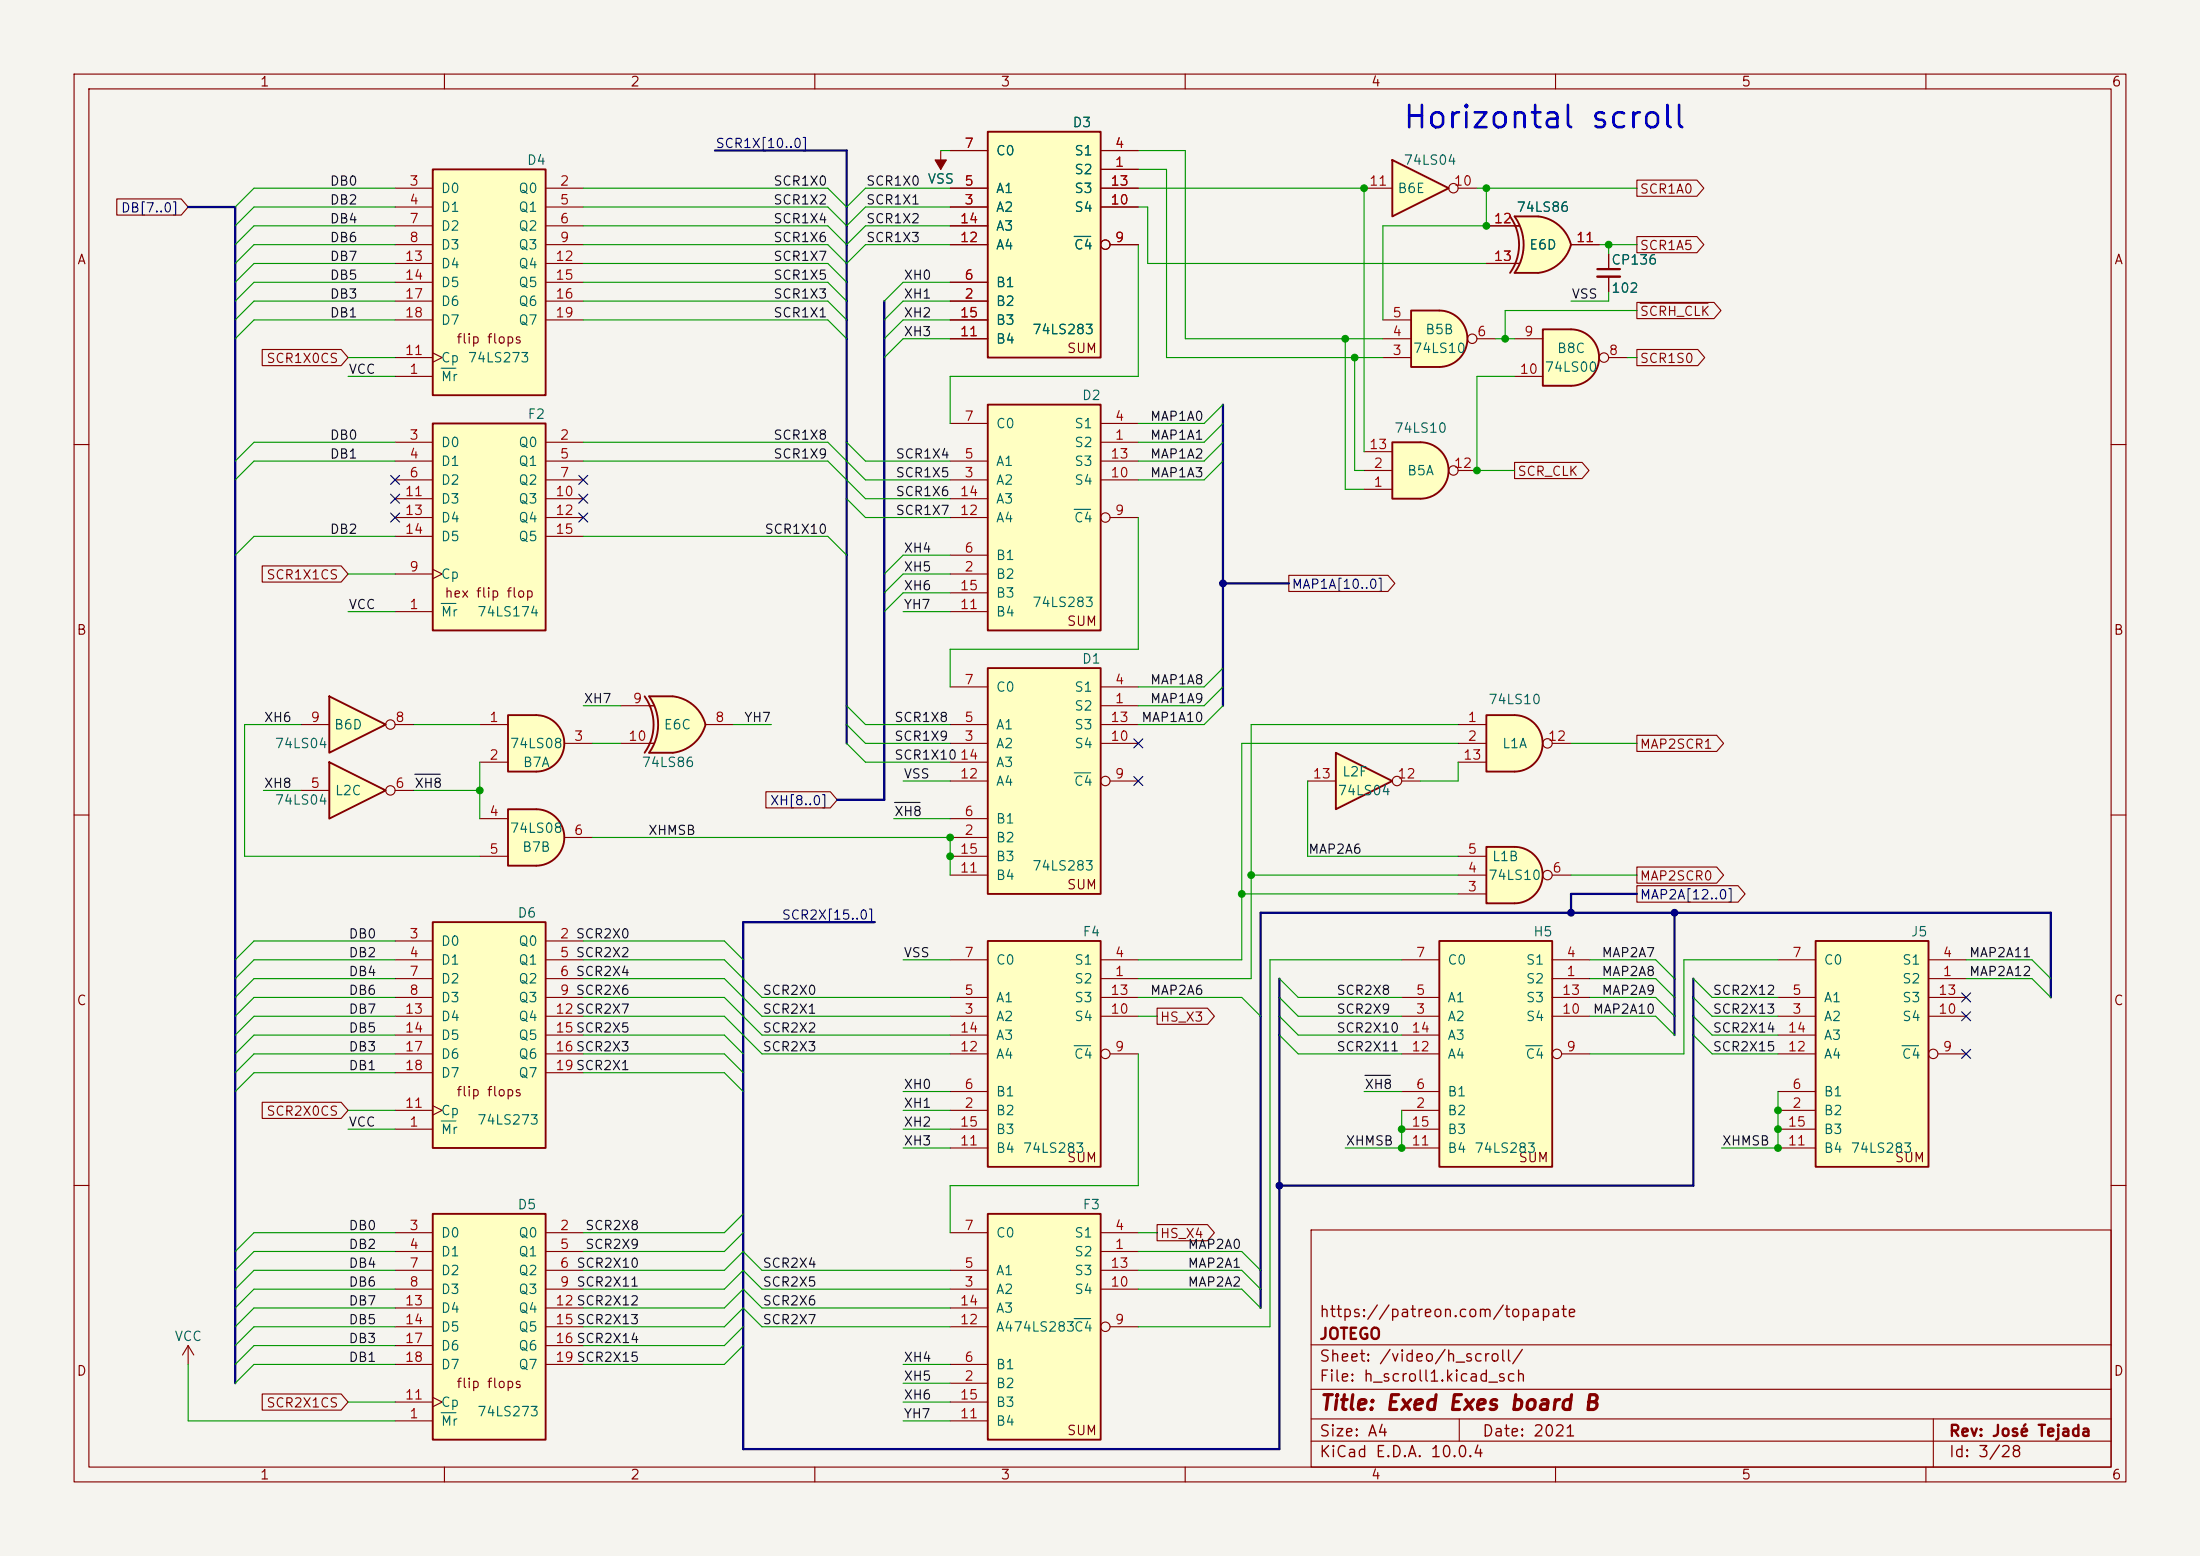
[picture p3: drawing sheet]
<svg xmlns="http://www.w3.org/2000/svg" width="297mm" height="210mm" viewBox="0 0 297 210" stroke-linecap="round" stroke-linejoin="round" font-family="sans-serif">
<path d="M0 0h297v210h-297z" fill="#f5f4ef" stroke="#f5f4ef" stroke-width=".14"/>
<g fill="none" stroke="#840000" stroke-width=".15">
<path d="M10 10h277v190h-277zM12 12h273v186h-273zM60 10v2M110 10v2M160 10v2M210 10v2M260 10v2M10 60h2M285 60h2M10 110h2M285 110h2M10 160h2"/>
<path d="M177 166h108v32h-108zM285 160h2M60 198v2M110 198v2M160 198v2M177 194.5h108M177 191.5h108M177 187.5h108M177 181.5h108M197 191.5v3M210 198v2M260 198v2"/>
<path d="M261 191.5v6.5"/>
</g>
<path d="M180.3 101.6l7.7 3.8-7.7 3.8z" fill="#ffffc2"/>
<path d="M180.3 101.6l7.7 3.8-7.7 3.8z" fill="none" stroke="#840000" stroke-width=".25"/>
<g fill="none" stroke="#840000" stroke-width=".15">
<path d="M176.5 105.4h3.8M189.2 105.4h2.6"/>
<circle cx="188.6" cy="105.4" r=".63"/>
</g>
<path d="M87.6 94h3.2M87.6 101.6h3.2" fill="none" stroke="#ffffc2" stroke-width=".14"/>
<g fill="#ffffc2" stroke="#ffffc2" stroke-width=".14">
<path d="M90.2 96.4l5 1.4a5.2 5.2 0 0 1-4.4 3.8z"/>
<path d="M90.8 94a5.1 5.1 0 0 1 4.4 3.8l-4.9 1.3z"/>
</g>
<path d="M87.6 94h3.2v7.6h-3.2a6.7 6.7 0 0 0 0-7.6z" fill="#ffffc2"/>
<path d="M87 94a6.6 6.6 0 0 1 0 7.6M90.8 94h-3.2a6.6 6.6 0 0 1 0 7.6h3.2M90.8 94a5.1 5.1 0 0 1 4.4 3.8M95.2 97.8a5.2 5.2 0 0 1-4.4 3.8" fill="none" stroke="#840000" stroke-width=".25"/>
<path d="M83.8 95.3h4.5M95.2 97.8h3.9M83.8 100.3h4.5" fill="none" stroke="#840000" stroke-width=".15"/>
<path d="M72.4 96.5a3.8 3.8 0 0 1 3.8 3.8 3.8 3.8 0 0 1-3.8 3.8z" fill="#ffffc2" stroke="#ffffc2" stroke-width=".14"/>
<path d="M68.6 96.5h3.8v7.6h-3.8z" fill="#ffffc2"/>
<path d="M68.6 96.5h3.8a3.8 3.8 0 0 1 3.8 3.8 3.8 3.8 0 0 1-3.8 3.8h-3.8z" fill="none" stroke="#840000" stroke-width=".25"/>
<path d="M64.8 97.8h3.8M64.8 102.9h3.8M76.2 100.3h3.8" fill="none" stroke="#840000" stroke-width=".15"/>
<path d="M133.3 17.8h15.3v30.5h-15.3z" fill="#ffffc2"/>
<path d="M133.3 17.8h15.3v30.5h-15.3z" fill="none" stroke="#840000" stroke-width=".25"/>
<g fill="none" stroke="#840000" stroke-width=".15">
<path d="M128.3 27.9h5M128.3 20.3h5M128.3 25.4h5M128.3 38.1h5M128.3 33h5M128.3 30.5h5M148.6 22.9h5.1M148.6 27.9h5.1M148.6 20.3h5.1M148.6 25.4h5.1M149.9 33h3.8M128.3 40.6h5"/>
<path d="M128.3 45.7h5M128.3 43.2h5"/>
<circle cx="149.2" cy="33" r=".63"/>
</g>
<path d="M145 31.9h2.2" fill="none" stroke="#006464" stroke-width=".15"/>
<path d="M133.3 163.8h15.3v30.5h-15.3z" fill="#ffffc2"/>
<path d="M133.3 163.8h15.3v30.5h-15.3z" fill="none" stroke="#840000" stroke-width=".25"/>
<g fill="none" stroke="#840000" stroke-width=".15">
<path d="M128.3 174h5M128.3 166.4h5M128.3 171.5h5M128.3 179.1h5M128.3 176.5h5M148.6 168.9h5.1M148.6 174h5.1M148.6 166.4h5.1M148.6 171.5h5.1M149.9 179.1h3.8M128.3 186.7h5M128.3 184.2h5"/>
<path d="M128.3 191.8h5M128.3 189.2h5"/>
<circle cx="149.2" cy="179.1" r=".63"/>
</g>
<path d="M145 178h2.2" fill="none" stroke="#006464" stroke-width=".15"/>
<path d="M58.4 124.5h15.3v30.4h-15.3z" fill="#ffffc2"/>
<path d="M58.4 124.5h15.3v30.4h-15.3z" fill="none" stroke="#840000" stroke-width=".25"/>
<g fill="none" stroke="#840000" stroke-width=".15">
<path d="M53.3 127h5.1M53.3 129.5h5.1M53.3 132.1h5.1M53.3 134.6h5.1M53.3 137.2h5.1M53.3 139.7h5.1M73.7 127h5M73.7 129.5h5M73.7 132.1h5M73.7 134.6h5M73.7 137.2h5M73.7 139.7h5"/>
<path d="M53.3 152.4h5.1M53.3 149.9h5.1M53.3 142.2h5.1M53.3 144.8h5.1M58.4 149.2l1.3 .7-1.3 .6M73.7 142.2h5M73.7 144.8h5M25.4 181.6l-.8 1.3M25.4 181.6l.8 1.3M25.4 181.6v2.6"/>
</g>
<path d="M59.6 151.3h1.9" fill="none" stroke="#006464" stroke-width=".15"/>
<path d="M194.3 127h15.2v30.5h-15.2z" fill="#ffffc2"/>
<path d="M194.3 127h15.2v30.5h-15.2z" fill="none" stroke="#840000" stroke-width=".25"/>
<g fill="none" stroke="#840000" stroke-width=".15">
<path d="M189.2 137.2h5.1M189.2 129.5h5.1M189.2 134.6h5.1M189.2 139.7h5.1M209.5 132.1h5.1M209.5 137.2h5.1M209.5 129.5h5.1M209.5 134.6h5.1M189.2 149.9h5.1M189.2 147.3h5.1M189.2 142.2h5.1M189.2 154.9h5.1"/>
<path d="M189.2 152.4h5.1M210.8 142.2h3.8"/>
<circle cx="210.2" cy="142.2" r=".63"/>
</g>
<path d="M206 141.1h2.2" fill="none" stroke="#006464" stroke-width=".15"/>
<path d="M133.3 54.6h15.3v30.5h-15.3z" fill="#ffffc2"/>
<path d="M133.3 54.6h15.3v30.5h-15.3z" fill="none" stroke="#840000" stroke-width=".25"/>
<g fill="none" stroke="#840000" stroke-width=".15">
<path d="M128.3 57.2h5M148.6 59.7h5.1M148.6 57.2h5.1M128.3 77.5h5M128.3 64.8h5M128.3 62.2h5M128.3 74.9h5M128.3 69.9h5M128.3 67.3h5M148.6 64.8h5.1M148.6 62.2h5.1M149.9 69.9h3.8"/>
<path d="M128.3 82.6h5M128.3 80h5"/>
<circle cx="149.2" cy="69.8" r=".63"/>
</g>
<path d="M145 68.7h2.2" fill="none" stroke="#006464" stroke-width=".15"/>
<path d="M58.4 163.8h15.3v30.5h-15.3z" fill="#ffffc2"/>
<path d="M58.4 163.8h15.3v30.5h-15.3z" fill="none" stroke="#840000" stroke-width=".25"/>
<g fill="none" stroke="#840000" stroke-width=".15">
<path d="M53.3 166.4h5.1M53.3 168.9h5.1M53.3 171.5h5.1M53.3 174h5.1M53.3 176.5h5.1M53.3 179.1h5.1M73.7 166.4h5M73.7 168.9h5M73.7 171.5h5M73.7 174h5M73.7 176.5h5M73.7 179.1h5"/>
<path d="M53.3 191.8h5.1M53.3 189.2h5.1M53.3 181.6h5.1M53.3 184.2h5.1M58.4 188.6l1.3 .6-1.3 .7M73.7 181.6h5M73.7 184.2h5"/>
</g>
<path d="M59.6 190.7h1.9" fill="none" stroke="#006464" stroke-width=".15"/>
<path d="M58.4 57.2h15.3v27.9h-15.3z" fill="#ffffc2"/>
<path d="M58.4 57.2h15.3v27.9h-15.3z" fill="none" stroke="#840000" stroke-width=".25"/>
<g fill="none" stroke="#840000" stroke-width=".15">
<path d="M53.3 59.7h5.1M73.7 59.7h5M53.3 62.2h5.1M53.3 64.8h5.1M53.3 77.5h5.1M53.3 67.3h5.1M53.3 69.9h5.1M53.3 72.4h5.1M58.4 76.8l1.3 .7-1.3 .6M73.7 62.2h5M73.7 64.8h5M73.7 67.3h5"/>
<path d="M73.7 69.9h5M73.7 72.4h5M53.3 82.6h5.1"/>
</g>
<path d="M59.6 81.4h1.9" fill="none" stroke="#006464" stroke-width=".15"/>
<path d="M58.4 22.9h15.3v30.4h-15.3z" fill="#ffffc2"/>
<path d="M58.4 22.9h15.3v30.4h-15.3z" fill="none" stroke="#840000" stroke-width=".25"/>
<g fill="none" stroke="#840000" stroke-width=".15">
<path d="M53.3 25.4h5.1M53.3 27.9h5.1M53.3 30.5h5.1M53.3 33h5.1M53.3 35.6h5.1M53.3 38.1h5.1M73.7 25.4h5M73.7 27.9h5M73.7 30.5h5M73.7 33h5M73.7 35.6h5M73.7 38.1h5"/>
<path d="M53.3 50.8h5.1M53.3 48.3h5.1M53.3 40.6h5.1M53.3 43.2h5.1M58.4 47.6l1.3 .7-1.3 .6M73.7 40.6h5M73.7 43.2h5"/>
</g>
<path d="M59.6 49.7h1.9" fill="none" stroke="#006464" stroke-width=".15"/>
<path d="M133.3 90.2h15.3v30.5h-15.3z" fill="#ffffc2"/>
<path d="M133.3 90.2h15.3v30.5h-15.3z" fill="none" stroke="#840000" stroke-width=".25"/>
<g fill="none" stroke="#840000" stroke-width=".15">
<path d="M128.3 92.7h5M128.3 97.8h5M148.6 95.3h5.1M148.6 92.7h5.1M148.6 97.8h5.1M128.3 113h5M128.3 100.3h5M128.3 110.5h5M128.3 105.4h5M128.3 118.1h5M128.3 102.9h5M128.3 115.6h5"/>
<path d="M148.6 100.3h5.1M149.9 105.4h3.8"/>
<circle cx="149.2" cy="105.4" r=".63"/>
</g>
<path d="M145 104.3h2.2" fill="none" stroke="#006464" stroke-width=".15"/>
<path d="M188 21.6l7.6 3.8-7.6 3.8z" fill="#ffffc2"/>
<path d="M188 21.6l7.6 3.8-7.6 3.8z" fill="none" stroke="#840000" stroke-width=".25"/>
<g fill="none" stroke="#840000" stroke-width=".15">
<path d="M184.1 25.4h3.9M196.8 25.4h2.6"/>
<circle cx="196.2" cy="25.4" r=".63"/>
</g>
<path d="M194.3 41.9a3.8 3.8 0 0 1 3.8 3.8 3.8 3.8 0 0 1-3.8 3.8z" fill="#ffffc2" stroke="#ffffc2" stroke-width=".14"/>
<path d="M190.5 41.9h3.8v7.6h-3.8z" fill="#ffffc2"/>
<path d="M190.5 41.9h3.8a3.8 3.8 0 0 1 3.8 3.8 3.8 3.8 0 0 1-3.8 3.8h-3.8z" fill="none" stroke="#840000" stroke-width=".25"/>
<g fill="none" stroke="#840000" stroke-width=".15">
<path d="M186.7 48.3h3.8M186.7 45.7h3.8M186.7 43.2h3.8M199.4 45.7h2.5"/>
<circle cx="198.8" cy="45.7" r=".63"/>
</g>
<path d="M133.3 127h15.3v30.5h-15.3z" fill="#ffffc2"/>
<path d="M133.3 127h15.3v30.5h-15.3z" fill="none" stroke="#840000" stroke-width=".25"/>
<g fill="none" stroke="#840000" stroke-width=".15">
<path d="M128.3 137.2h5M128.3 129.5h5M128.3 134.6h5M128.3 139.7h5M148.6 132.1h5.1M148.6 137.2h5.1M148.6 129.5h5.1M148.6 134.6h5.1M128.3 149.9h5M128.3 147.3h5M128.3 142.2h5M128.3 154.9h5"/>
<path d="M128.3 152.4h5M149.9 142.2h3.8"/>
<circle cx="149.2" cy="142.2" r=".63"/>
</g>
<path d="M145 141.1h2.2" fill="none" stroke="#006464" stroke-width=".15"/>
<path d="M204.5 29.2h3.1M204.5 36.8h3.1" fill="none" stroke="#ffffc2" stroke-width=".14"/>
<g fill="#ffffc2" stroke="#ffffc2" stroke-width=".14">
<path d="M207.1 31.7l5 1.3a5.2 5.2 0 0 1-4.4 3.8z"/>
<path d="M207.7 29.2a5.1 5.1 0 0 1 4.4 3.8l-5 1.3z"/>
</g>
<path d="M204.5 29.2h3.1v7.6h-3.1a6.7 6.7 0 0 0 0-7.6z" fill="#ffffc2"/>
<path d="M203.9 29.2a6.6 6.6 0 0 1 0 7.6M207.6 29.2h-3.1a6.6 6.6 0 0 1 0 7.6h3.1M207.7 29.2a5.2 5.2 0 0 1 4.4 3.8 5.2 5.2 0 0 1-4.4 3.8" fill="none" stroke="#840000" stroke-width=".25"/>
<path d="M200.7 30.5h4.4M200.7 35.6h4.4M212.1 33h3.8" fill="none" stroke="#840000" stroke-width=".15"/>
<path d="M191.8 59.7a3.8 3.8 0 0 1 3.8 3.8 3.8 3.8 0 0 1-3.8 3.8z" fill="#ffffc2" stroke="#ffffc2" stroke-width=".14"/>
<path d="M188 59.7h3.8v7.6h-3.8z" fill="#ffffc2"/>
<path d="M188 59.7h3.8a3.8 3.8 0 0 1 3.8 3.8 3.8 3.8 0 0 1-3.8 3.8h-3.8z" fill="none" stroke="#840000" stroke-width=".25"/>
<g fill="none" stroke="#840000" stroke-width=".15">
<path d="M184.1 66h3.9M184.1 63.5h3.9M184.1 61h3.9M196.8 63.5h2.6"/>
<circle cx="196.2" cy="63.5" r=".63"/>
</g>
<path d="M245.1 127h15.2v30.5h-15.2z" fill="#ffffc2"/>
<path d="M245.1 127h15.2v30.5h-15.2z" fill="none" stroke="#840000" stroke-width=".25"/>
<g fill="none" stroke="#840000" stroke-width=".15">
<path d="M240 137.2h5.1M240 129.5h5.1M240 134.6h5.1M240 139.7h5.1M260.3 132.1h5.1M260.3 137.2h5.1M260.3 129.5h5.1M260.3 134.6h5.1M240 149.9h5.1M240 147.3h5.1M240 142.2h5.1M240 154.9h5.1"/>
<path d="M240 152.4h5.1M261.6 142.2h3.8"/>
<circle cx="261" cy="142.2" r=".63"/>
</g>
<path d="M256.8 141.1h2.2" fill="none" stroke="#006464" stroke-width=".15"/>
<path d="M212.1 44.5a3.8 3.8 0 0 1 3.8 3.8 3.8 3.8 0 0 1-3.8 3.8z" fill="#ffffc2" stroke="#ffffc2" stroke-width=".14"/>
<path d="M208.3 44.5h3.8v7.6h-3.8z" fill="#ffffc2"/>
<path d="M208.3 44.5h3.8a3.8 3.8 0 0 1 3.8 3.8 3.8 3.8 0 0 1-3.8 3.8h-3.8z" fill="none" stroke="#840000" stroke-width=".25"/>
<g fill="none" stroke="#840000" stroke-width=".15">
<path d="M127 20.3v2.6M217.2 34.3v2M217.2 37.3v2.1M204.5 45.7h3.8M204.5 50.8h3.8M217.2 48.3h2.5"/>
<circle cx="216.5" cy="48.3" r=".63"/>
</g>
<path d="M126.2 21.6h1.6l-.8 1.3z" fill="#840000" stroke="#840000" stroke-width=".15"/>
<path d="M215.6 36.3h3.1" fill="none" stroke="#840000" stroke-width=".3"/>
<path d="M215.6 37.3h3.1" fill="none" stroke="#840000" stroke-width=".33"/>
<path d="M72.4 109.2a3.8 3.8 0 0 1 3.8 3.8 3.8 3.8 0 0 1-3.8 3.8z" fill="#ffffc2" stroke="#ffffc2" stroke-width=".14"/>
<path d="M68.6 109.2h3.8v7.6h-3.8z" fill="#ffffc2"/>
<path d="M68.6 109.2h3.8a3.8 3.8 0 0 1 3.8 3.8 3.8 3.8 0 0 1-3.8 3.8h-3.8z" fill="none" stroke="#840000" stroke-width=".25"/>
<path d="M64.8 110.5h3.8M64.8 115.6h3.8M76.2 113h3.8" fill="none" stroke="#840000" stroke-width=".15"/>
<path d="M44.4 102.9l7.7 3.8-7.7 3.8z" fill="#ffffc2"/>
<path d="M44.4 102.9l7.7 3.8-7.7 3.8z" fill="none" stroke="#840000" stroke-width=".25"/>
<g fill="none" stroke="#840000" stroke-width=".15">
<path d="M40.6 106.7h3.8M53.3 106.7h2.6"/>
<circle cx="52.7" cy="106.7" r=".63"/>
</g>
<path d="M44.4 94l7.7 3.8-7.7 3.8z" fill="#ffffc2"/>
<path d="M44.4 94l7.7 3.8-7.7 3.8z" fill="none" stroke="#840000" stroke-width=".25"/>
<g fill="none" stroke="#840000" stroke-width=".15">
<path d="M40.6 97.8h3.8M53.3 97.8h2.6"/>
<circle cx="52.7" cy="97.8" r=".63"/>
</g>
<path d="M204.5 96.5a3.8 3.8 0 0 1 3.8 3.8 3.8 3.8 0 0 1-3.8 3.8z" fill="#ffffc2" stroke="#ffffc2" stroke-width=".14"/>
<path d="M200.7 96.5h3.8v7.6h-3.8z" fill="#ffffc2"/>
<path d="M200.7 96.5h3.8a3.8 3.8 0 0 1 3.8 3.8 3.8 3.8 0 0 1-3.8 3.8h-3.8z" fill="none" stroke="#840000" stroke-width=".25"/>
<g fill="none" stroke="#840000" stroke-width=".15">
<path d="M196.8 97.8h3.9M196.8 100.3h3.9M196.8 102.9h3.9M209.5 100.3h2.6"/>
<circle cx="208.9" cy="100.3" r=".63"/>
</g>
<path d="M204.5 114.3a3.8 3.8 0 0 1 3.8 3.8 3.8 3.8 0 0 1-3.8 3.8z" fill="#ffffc2" stroke="#ffffc2" stroke-width=".14"/>
<path d="M200.7 114.3h3.8v7.6h-3.8z" fill="#ffffc2"/>
<path d="M200.7 114.3h3.8a3.8 3.8 0 0 1 3.8 3.8 3.8 3.8 0 0 1-3.8 3.8h-3.8z" fill="none" stroke="#840000" stroke-width=".25"/>
<g fill="none" stroke="#840000" stroke-width=".15">
<path d="M15.8 26.9h8.7l.9 1-.9 1.1h-8.7zM128.3 27.9h5M128.3 20.3h5M128.3 25.4h5M128.3 38.1h5M128.3 33h5M128.3 30.5h5M148.6 22.9h5.1M148.6 27.9h5.1M148.6 20.3h5.1M148.6 25.4h5.1M149.9 33h3.8"/>
<path d="M200.7 30.5h4.4M200.7 35.6h4.4M212.1 33h3.8M217.2 34.3v2M217.2 37.3v2.1M221 24.3h8.1l.9 1.1-.9 1.1h-8.1zM221 31.9h8.1l.9 1.1-.9 1.1h-8.1zM35.4 47.2h10.7l.9 1.1-.9 1h-10.7zM128.3 40.6h5M128.3 45.7h5M128.3 43.2h5M221 40.8h10.4l.9 1.1-.9 1.1h-10.4z"/>
<path d="M221 47.2h8.2l.9 1.1-.9 1h-8.2zM221.4 40.9h9.2M35.4 76.4h10.7l.9 1.1-.9 1.1h-10.7zM174 77.7h13.4l.9 1-.9 1.1h-13.4zM204.5 62.4h9.1l.9 1.1-.9 1.1h-9.1zM221 99.2h10.8l.9 1.1-.9 1.1h-10.8zM103.4 106.9h8.7l.9 1.1-.9 1h-8.7zM196.8 118.1h3.9M196.8 115.6h3.9M209.5 118.1h2.6M221 117h10.8l.9 1.1-.9 1.1h-10.8zM221 119.5h13.6l1 1.2-1 1.1h-13.6z"/>
<path d="M156.2 136.1h6.8l.9 1.1-.9 1h-6.8zM196.8 120.7h3.9M35.4 148.8h10.7l.9 1.1-.9 1h-10.7zM156.2 165.3h6.8l.9 1.1-.9 1.1h-6.8zM35.4 188.1h10.7l.9 1.1-.9 1.1h-10.7z"/>
<circle cx="149.2" cy="33" r=".63"/>
<circle cx="208.9" cy="118.1" r=".63"/>
</g>
<path d="M56 104.5h3.4M120.8 108.3h3.4M184.3 145.1h3.4" fill="none" stroke="#0f0f0f" stroke-width=".15"/>
<path d="M25.4 27.9h6.3v158.8M96.5 20.3h17.8v80M119.4 40.6v67.4h-6.4M165.1 54.6v40.7M165.1 78.7h8.9M118.1 124.5h-17.8v71.1h72.4v-63.5M221 120.7h-8.9v2.5M226.1 123.2v16.5M228.6 132.1v27.9h-55.9M276.9 134.6v-11.4h-106.7v53.3" fill="none" stroke="#000084" stroke-width=".3"/>
<g fill="none" stroke="#009600" stroke-width=".15">
<path d="M53.3 33h-19l-2.6 2.6M53.3 25.4h-19l-2.6 2.5M53.3 30.5h-19l-2.6 2.5M53.3 35.6h-19l-2.6 2.5M53.3 38.1h-19l-2.6 2.5M53.3 27.9h-19l-2.6 2.6M78.7 33h33.1l2.5 2.6 2.5-2.6h11.5M78.7 25.4h33.1l2.5 2.5 2.5-2.5h11.5M78.7 30.5h33.1l2.5 2.5 2.5-2.5h11.5M78.7 35.6h33.1l2.5 2.5M78.7 38.1h33.1l2.5 2.5M78.7 27.9h33.1l2.5 2.6 2.5-2.6h11.5"/>
<path d="M127 20.3h1.3M128.3 38.1h-6.4l-2.5 2.5M153.7 33v17.8h-25.4v6.4M153.7 22.9h3.8v25.4h29.2M153.7 25.4h30.4v35.6M153.7 20.3h6.3v25.4h26.7M153.7 27.9h1.2v7.7h45.8M199.4 25.4h21.6M200.7 25.4v5.1h-14v12.7M215.9 33h5.1M217.2 33v1.3M217.2 39.4v1.2h-5.1"/>
<path d="M47 48.3h6.3M47 50.8h6.3M53.3 40.6h-19l-2.6 2.6M53.3 59.7h-19l-2.6 2.5M53.3 43.2h-19l-2.6 2.5M78.7 40.6h33.1l2.5 2.6M78.7 59.7h33.1l5 5.1h11.5M78.7 43.2h33.1l2.5 2.5M114.3 59.7l2.5 2.5h11.5M128.3 40.6h-6.4l-2.5 2.6M128.3 45.7h-6.4l-2.5 2.6M128.3 43.2h-6.4l-2.5 2.5"/>
<path d="M165.1 54.6l-2.5 2.6h-8.9M165.1 57.2l-2.5 2.5h-8.9M165.1 59.7l-2.5 2.5h-8.9M181.6 45.7v20.3h2.5M182.9 48.3v15.2h1.2M201.9 45.7h2.6M204.5 50.8h-5.1v12.7h5.1M219.7 48.3h1.3M221 41.9h-17.8v3.8M47 77.5h6.3M53.3 62.2h-19l-2.6 2.6M53.3 72.4h-19l-2.6 2.5"/>
<path d="M78.7 62.2h33.1l5 5.1h11.5M78.7 72.4h33.1l2.5 2.5M114.3 67.3l2.5 2.6h11.5M128.3 77.5h-6.4l-2.5 2.5M128.3 74.9h-6.4l-2.5 2.6M153.7 69.9v17.7h-25.4v5.1M165.1 62.2l-2.5 2.6h-8.9M40.6 97.8h-7.6v17.8h31.8M47 82.6h6.3M55.9 97.8h8.9M78.7 95.3h5.1M99.1 97.8h5"/>
<path d="M114.3 95.3l2.5 2.5h11.5M114.3 97.8l2.5 2.5h11.5M121.9 82.6h6.4M128.3 80h-6.4l-2.5 2.6M165.1 95.3l-2.5 2.5h-8.9M165.1 90.2l-2.5 2.5h-8.9M165.1 92.7l-2.5 2.6h-8.9M196.8 97.8h-27.9v34.3h-15.2M35.6 106.7h5M55.9 106.7h8.9M64.8 102.9v7.6M80 113h48.3v5.1"/>
<path d="M80 100.3h3.8M114.3 100.3l2.5 2.6h11.5M120.6 110.5h7.7M121.9 105.4h6.4M168.9 118.1h27.9M176.5 105.4v10.2h20.3M196.8 100.3h-29.2v29.2h-13.9M196.8 102.9v2.5h-5M212.1 118.1h8.9M212.1 100.3h8.9M53.3 137.2h-19l-2.6 2.5M53.3 129.5h-19l-2.6 2.6"/>
<path d="M53.3 132.1h-19l-2.6 2.5M53.3 127h-19l-2.6 2.5M53.3 134.6h-19l-2.6 2.6M53.3 139.7h-19l-2.6 2.5M78.7 137.2h19.1l5.1 5h25.4M78.7 132.1h19.1l5.1 5.1h25.4M78.7 129.5h19.1l5.1 5.1h25.4M78.7 127h19.1l2.5 2.5M78.7 134.6h19.1l5.1 5.1h25.4M78.7 139.7h19.1l2.5 2.5M121.9 129.5h6.4M153.7 137.2h2.5"/>
<path d="M153.7 134.6h13.9l2.6 2.6M167.6 120.7h29.2M172.7 134.6l2.6 2.6h13.9M172.7 139.7l2.6 2.5h13.9M172.7 132.1l2.6 2.5h13.9M172.7 137.2l2.6 2.5h13.9M189.2 129.5h-17.8v49.6h-17.7M214.6 137.2h8.9l2.6 2.5M214.6 129.5h8.9l2.6 2.6M214.6 132.1h8.9l2.6 2.5M214.6 134.6h8.9l2.6 2.6M228.6 134.6l2.5 2.6h8.9"/>
<path d="M228.6 139.7l2.5 2.5h8.9M228.6 132.1l2.5 2.5h8.9M228.6 137.2l2.5 2.5h8.9M240 129.5h-12.7v12.7h-12.7M265.4 129.5h8.9l2.6 2.6M265.4 132.1h8.9l2.6 2.5M47 149.9h6.3M47 152.4h6.3M53.3 144.8h-19l-2.6 2.5M53.3 142.2h-19l-2.6 2.6M78.7 144.8h19.1l2.5 2.5M78.7 142.2h19.1l2.5 2.6"/>
<path d="M121.9 149.9h6.4M121.9 147.3h6.4M121.9 154.9h6.4M121.9 152.4h6.4M153.7 142.2v17.8h-25.4v6.4M184.1 147.3h5.1M189.2 149.9v5h-7.6M240 147.3v7.6h-7.6M53.3 179.1h-19l-2.6 2.5M53.3 176.5h-19l-2.6 2.6M53.3 168.9h-19l-2.6 2.6M53.3 166.4h-19l-2.6 2.5"/>
<path d="M53.3 174h-19l-2.6 2.5M53.3 171.5h-19l-2.6 2.5M78.7 179.1h19.1l2.5-2.6 2.6 2.6h25.4M78.7 176.5h19.1l2.5-2.5 2.6 2.5h25.4M78.7 174h19.1l2.5-2.5 2.6 2.5h25.4M78.7 171.5h19.1l2.5-2.6 2.6 2.6h25.4M100.3 179.1l-2.5 2.5h-19.1M100.3 166.4l-2.5 2.5h-19.1M100.3 163.8l-2.5 2.6h-19.1M153.7 168.9h13.9l2.6 2.6M153.7 166.4h2.5M153.7 174h13.9l2.6 2.5"/>
<path d="M153.7 171.5h13.9l2.6 2.5M25.4 184.2v7.6h27.9M47 189.2h6.3M53.3 181.6h-19l-2.6 2.6M53.3 184.2h-19l-2.6 2.5M100.3 181.6l-2.5 2.6h-19.1M121.9 184.2h6.4M121.9 189.2h6.4M121.9 191.8h6.4M121.9 186.7h6.4"/>
</g>
<g fill="none" stroke="#000084" stroke-width=".15">
<path d="M52.7 64.2l1.2 1.2M52.7 66.7l1.2 1.2M52.7 69.2l1.2 1.3M53.9 64.2l-1.2 1.2M53.9 66.7l-1.2 1.2M53.9 69.2l-1.2 1.3M78.1 64.2l1.2 1.2M78.1 66.7l1.2 1.2M78.1 69.2l1.2 1.3M79.3 64.2l-1.2 1.2M79.3 66.7l-1.2 1.2M79.3 69.2l-1.2 1.3"/>
<path d="M153.1 99.7l1.2 1.2M154.3 99.7l-1.2 1.2M153.1 104.8l1.2 1.2M154.3 104.8l-1.2 1.2M264.8 136.6l1.2 1.2M264.8 134l1.2 1.2M266 136.6l-1.2 1.2M266 134l-1.2 1.2M264.8 141.6l1.2 1.2M266 141.6l-1.2 1.2"/>
</g>
<path d="M145 31.9h2.2" fill="none" stroke="#006464" stroke-width=".15"/>
<g fill="#000084" stroke="#000084" stroke-width=".14">
<circle cx="226.1" cy="123.2" r=".46"/>
<circle cx="165.1" cy="78.7" r=".46"/>
<circle cx="172.7" cy="160" r=".46"/>
<circle cx="212.1" cy="123.2" r=".46"/>
</g>
<g fill="#009600" stroke="#009600" stroke-width=".14">
<circle cx="199.4" cy="63.5" r=".46"/>
<circle cx="128.3" cy="115.6" r=".46"/>
<circle cx="128.3" cy="113" r=".46"/>
<circle cx="168.9" cy="118.1" r=".46"/>
<circle cx="240" cy="154.9" r=".46"/>
<circle cx="240" cy="149.9" r=".46"/>
<circle cx="240" cy="152.4" r=".46"/>
<circle cx="181.6" cy="45.7" r=".46"/>
<circle cx="182.9" cy="48.3" r=".46"/>
<circle cx="167.6" cy="120.7" r=".46"/>
<circle cx="189.2" cy="152.4" r=".46"/>
<circle cx="189.2" cy="154.9" r=".46"/>
<circle cx="184.1" cy="25.4" r=".46"/>
<circle cx="200.7" cy="30.5" r=".46"/>
<circle cx="200.7" cy="25.4" r=".46"/>
<circle cx="203.2" cy="45.7" r=".46"/>
<circle cx="217.2" cy="33" r=".46"/>
<circle cx="64.8" cy="106.7" r=".46"/>
</g>
<text font-size="3" fill="#0000c2" x="189.2" y="18.1">Horizontal scroll</text>
<text font-size="2" fill="#840000" x="178" y="190.8">Title: Exed Exes board B</text>
<g font-size="1.5" fill="#840000">
<text x="178" y="178.2">https://patreon.com/topapate</text>
<text x="178" y="184.2">Sheet: /video/h_scroll/</text>
<text x="178" y="181.2">JOTEGO</text>
<text x="178" y="186.9">File: h_scroll1.kicad_sch</text>
<text x="178" y="197.1">KiCad E.D.A. 10.0.4</text>
<text x="178" y="194.3">Size: A4</text>
<text x="200" y="194.3">Date: 2021</text>
<text x="263" y="194.3">Rev: José Tejada</text>
<text x="263" y="197.1">Id: 3/28</text>
</g>
<g font-size="1.3" fill="#840000">
<text x="35" y="12">1</text>
<text x="85" y="12">2</text>
<text x="135" y="12">3</text>
<text x="185" y="12">4</text>
<text x="235" y="12">5</text>
<text x="285" y="12">6</text>
<text x="10.3" y="36">A</text>
<text x="285.3" y="36">A</text>
<text x="61.5" y="46.7">flip flops</text>
<text x="144" y="48">SUM</text>
<text x="59.9" y="81">hex flip flop</text>
<text x="10.3" y="86">B</text>
<text x="144" y="84.8">SUM</text>
<text x="285.3" y="86">B</text>
<text x="144" y="120.4">SUM</text>
<text x="10.3" y="136">C</text>
<text x="285.3" y="136">C</text>
<text x="61.5" y="148.3">flip flops</text>
<text x="144" y="157.2">SUM</text>
<text x="204.9" y="157.2">SUM</text>
<text x="255.7" y="157.2">SUM</text>
<text x="10.3" y="186">D</text>
<text x="285.3" y="186">D</text>
<text x="61.5" y="187.7">flip flops</text>
<text x="144" y="194">SUM</text>
<text x="35" y="200">1</text>
<text x="85" y="200">2</text>
<text x="135" y="200">3</text>
<text x="185" y="200">4</text>
<text x="235" y="200">5</text>
<text x="285" y="200">6</text>
</g>
<g font-size="1.3" fill="#006464">
<text x="144.7" y="17.5">D3</text>
<text x="71" y="22.6">D4</text>
<text x="134.4" y="21.3">C0</text>
<text x="145" y="23.8">S2</text>
<text x="145" y="21.3">S1</text>
<text x="189.4" y="22.6">74LS04</text>
<text x="59.4" y="26.4">D0</text>
<text x="59.4" y="28.9">D1</text>
<text x="69.9" y="26.4">Q0</text>
<text x="69.9" y="28.9">Q1</text>
<text x="125.1" y="25.1">VSS</text>
<text x="134.4" y="28.9">A2</text>
<text x="134.4" y="26.4">A1</text>
<text x="145" y="28.9">S4</text>
<text x="145" y="26.4">S3</text>
<text x="188.6" y="26.4">B6E</text>
<text x="204.6" y="28.9">74LS86</text>
<text x="59.4" y="31.5">D2</text>
<text x="59.4" y="34">D3</text>
<text x="69.9" y="31.5">Q2</text>
<text x="69.9" y="34">Q3</text>
<text x="134.4" y="34">A4</text>
<text x="134.4" y="31.5">A3</text>
<text x="144.9" y="34">C4</text>
<text x="206.4" y="34">E6D</text>
<text x="59.4" y="36.5">D4</text>
<text x="59.4" y="39.1">D5</text>
<text x="59.4" y="41.6">D6</text>
<text x="69.9" y="36.5">Q4</text>
<text x="69.9" y="39.1">Q5</text>
<text x="69.9" y="41.6">Q6</text>
<text x="134.4" y="41.6">B2</text>
<text x="134.4" y="39.1">B1</text>
<text x="217.4" y="36">CP136</text>
<text x="217.4" y="39.8">102</text>
<text x="59.4" y="44.2">D7</text>
<text x="69.9" y="44.2">Q7</text>
<text x="134.4" y="46.7">B4</text>
<text x="134.4" y="44.2">B3</text>
<text x="139.3" y="45.4">74LS283</text>
<text x="190.7" y="48">74LS10</text>
<text x="192.3" y="45.4">B5B</text>
<text x="210.1" y="48">B8C</text>
<text x="59.4" y="51.8">Mr</text>
<text x="59.4" y="49.2">Cp</text>
<text x="63.1" y="49.2">74LS273</text>
<text x="208.5" y="50.5">74LS00</text>
<text x="71.1" y="56.9">F2</text>
<text x="134.4" y="58.1">C0</text>
<text x="145" y="58.1">S1</text>
<text x="146" y="54.3">D2</text>
<text x="188.1" y="58.7">74LS10</text>
<text x="59.4" y="60.7">D0</text>
<text x="59.4" y="63.2">D1</text>
<text x="59.4" y="65.7">D2</text>
<text x="69.9" y="60.7">Q0</text>
<text x="69.9" y="63.2">Q1</text>
<text x="69.9" y="65.7">Q2</text>
<text x="134.4" y="65.7">A2</text>
<text x="134.4" y="63.2">A1</text>
<text x="145" y="60.7">S2</text>
<text x="145" y="65.7">S4</text>
<text x="145" y="63.2">S3</text>
<text x="189.9" y="64.5">B5A</text>
<text x="59.4" y="68.3">D3</text>
<text x="59.4" y="70.8">D4</text>
<text x="69.9" y="68.3">Q3</text>
<text x="69.9" y="70.8">Q4</text>
<text x="134.4" y="70.8">A4</text>
<text x="134.4" y="68.3">A3</text>
<text x="144.9" y="70.8">C4</text>
<text x="59.4" y="73.4">D5</text>
<text x="69.9" y="73.4">Q5</text>
<text x="134.4" y="75.9">B1</text>
<text x="59.4" y="83.5">Mr</text>
<text x="59.4" y="78.4">Cp</text>
<text x="64.3" y="83.5">74LS174</text>
<text x="134.4" y="78.4">B2</text>
<text x="134.4" y="83.5">B4</text>
<text x="134.4" y="81">B3</text>
<text x="139.3" y="82.3">74LS283</text>
<text x="146" y="89.9">D1</text>
<text x="134.4" y="93.7">C0</text>
<text x="145" y="93.7">S1</text>
<text x="200.8" y="95.4">74LS10</text>
<text x="37" y="101.3">74LS04</text>
<text x="45" y="98.8">B6D</text>
<text x="68.8" y="101.3">74LS08</text>
<text x="89.5" y="98.8">E6C</text>
<text x="134.4" y="101.3">A2</text>
<text x="134.4" y="98.8">A1</text>
<text x="145" y="96.2">S2</text>
<text x="145" y="101.3">S4</text>
<text x="145" y="98.8">S3</text>
<text x="202.7" y="101.3">L1A</text>
<text x="45.1" y="107.7">L2C</text>
<text x="70.5" y="103.8">B7A</text>
<text x="86.5" y="103.8">74LS86</text>
<text x="134.4" y="106.4">A4</text>
<text x="134.4" y="103.8">A3</text>
<text x="144.9" y="106.4">C4</text>
<text x="180.5" y="107.7">74LS04</text>
<text x="181.1" y="105.1">L2F</text>
<text x="37" y="108.9">74LS04</text>
<text x="68.8" y="112.7">74LS08</text>
<text x="134.4" y="111.5">B1</text>
<text x="70.4" y="115.3">B7B</text>
<text x="134.4" y="114">B2</text>
<text x="134.4" y="119.1">B4</text>
<text x="134.4" y="116.5">B3</text>
<text x="139.3" y="117.8">74LS283</text>
<text x="200.8" y="119.1">74LS10</text>
<text x="201.3" y="116.5">L1B</text>
<text x="69.8" y="124.2">D6</text>
<text x="59.4" y="128">D0</text>
<text x="59.4" y="130.5">D1</text>
<text x="69.9" y="128">Q0</text>
<text x="69.9" y="130.5">Q1</text>
<text x="134.4" y="130.5">C0</text>
<text x="145" y="130.5">S1</text>
<text x="146.1" y="126.7">F4</text>
<text x="195.3" y="130.5">C0</text>
<text x="205.9" y="130.5">S1</text>
<text x="206.9" y="126.7">H5</text>
<text x="246.1" y="130.5">C0</text>
<text x="256.7" y="130.5">S1</text>
<text x="257.9" y="126.7">J5</text>
<text x="59.4" y="133.1">D2</text>
<text x="59.4" y="135.6">D3</text>
<text x="69.9" y="133.1">Q2</text>
<text x="69.9" y="135.6">Q3</text>
<text x="134.4" y="135.6">A1</text>
<text x="145" y="133.1">S2</text>
<text x="145" y="135.6">S3</text>
<text x="195.3" y="135.6">A1</text>
<text x="205.9" y="133.1">S2</text>
<text x="205.9" y="135.6">S3</text>
<text x="246.1" y="135.6">A1</text>
<text x="256.7" y="133.1">S2</text>
<text x="256.7" y="135.6">S3</text>
<text x="59.4" y="138.1">D4</text>
<text x="59.4" y="140.7">D5</text>
<text x="59.4" y="143.2">D6</text>
<text x="69.9" y="138.1">Q4</text>
<text x="69.9" y="140.7">Q5</text>
<text x="69.9" y="143.2">Q6</text>
<text x="134.4" y="138.1">A2</text>
<text x="134.4" y="143.2">A4</text>
<text x="134.4" y="140.7">A3</text>
<text x="144.9" y="143.2">C4</text>
<text x="145" y="138.1">S4</text>
<text x="195.3" y="138.1">A2</text>
<text x="195.3" y="143.2">A4</text>
<text x="195.3" y="140.7">A3</text>
<text x="205.9" y="143.2">C4</text>
<text x="205.9" y="138.1">S4</text>
<text x="246.1" y="138.1">A2</text>
<text x="246.1" y="143.2">A4</text>
<text x="246.1" y="140.7">A3</text>
<text x="256.7" y="143.2">C4</text>
<text x="256.7" y="138.1">S4</text>
<text x="59.4" y="145.8">D7</text>
<text x="69.9" y="145.8">Q7</text>
<text x="134.4" y="148.3">B1</text>
<text x="195.3" y="148.3">B1</text>
<text x="246.1" y="148.3">B1</text>
<text x="59.4" y="153.4">Mr</text>
<text x="59.4" y="150.8">Cp</text>
<text x="64.3" y="152.1">74LS273</text>
<text x="134.4" y="150.8">B2</text>
<text x="134.4" y="155.9">B4</text>
<text x="134.4" y="153.4">B3</text>
<text x="138" y="155.9">74LS283</text>
<text x="195.3" y="150.8">B2</text>
<text x="195.3" y="155.9">B4</text>
<text x="195.3" y="153.4">B3</text>
<text x="199" y="155.9">74LS283</text>
<text x="246.1" y="150.8">B2</text>
<text x="246.1" y="155.9">B4</text>
<text x="246.1" y="153.4">B3</text>
<text x="249.8" y="155.9">74LS283</text>
<text x="59.4" y="167.3">D0</text>
<text x="69.8" y="163.5">D5</text>
<text x="69.9" y="167.3">Q0</text>
<text x="134.4" y="167.3">C0</text>
<text x="145" y="167.3">S1</text>
<text x="146.1" y="163.5">F3</text>
<text x="59.4" y="169.9">D1</text>
<text x="59.4" y="172.4">D2</text>
<text x="69.9" y="169.9">Q1</text>
<text x="69.9" y="172.4">Q2</text>
<text x="134.4" y="172.4">A1</text>
<text x="145" y="169.9">S2</text>
<text x="145" y="172.4">S3</text>
<text x="59.4" y="175">D3</text>
<text x="59.4" y="177.5">D4</text>
<text x="69.9" y="175">Q3</text>
<text x="69.9" y="177.5">Q4</text>
<text x="134.4" y="175">A2</text>
<text x="134.4" y="177.5">A3</text>
<text x="145" y="175">S4</text>
<text x="23.5" y="181.3">VCC</text>
<text x="59.4" y="180">D5</text>
<text x="59.4" y="182.6">D6</text>
<text x="59.4" y="185.1">D7</text>
<text x="69.9" y="180">Q5</text>
<text x="69.9" y="182.6">Q6</text>
<text x="69.9" y="185.1">Q7</text>
<text x="134.4" y="185.1">B1</text>
<text x="134.4" y="180">A474LS283C4</text>
<text x="59.4" y="190.2">Cp</text>
<text x="64.3" y="191.5">74LS273</text>
<text x="134.4" y="187.7">B2</text>
<text x="134.4" y="190.2">B3</text>
<text x="59.4" y="192.7">Mr</text>
<text x="134.4" y="192.7">B4</text>
</g>
<g font-size="1.3" fill="#a90000">
<text x="130.1" y="20.3">7</text>
<text x="150.4" y="22.8">1</text>
<text x="150.4" y="20.3">4</text>
<text x="55.2" y="25.4">3</text>
<text x="55.2" y="27.9">4</text>
<text x="75.5" y="25.4">2</text>
<text x="75.5" y="27.9">5</text>
<text x="130.1" y="27.9">3</text>
<text x="130.1" y="25.4">5</text>
<text x="149.8" y="27.9">10</text>
<text x="149.8" y="25.4">13</text>
<text x="184.7" y="25.4">11</text>
<text x="196.2" y="25.4">10</text>
<text x="54.6" y="35.5">13</text>
<text x="55.2" y="30.5">7</text>
<text x="55.2" y="33">8</text>
<text x="74.9" y="35.5">12</text>
<text x="75.5" y="30.5">6</text>
<text x="75.5" y="33">9</text>
<text x="129.5" y="33">12</text>
<text x="129.5" y="30.5">14</text>
<text x="150.4" y="33">9</text>
<text x="201.6" y="30.5">12</text>
<text x="201.6" y="35.5">13</text>
<text x="212.7" y="33">11</text>
<text x="54.6" y="38.1">14</text>
<text x="54.6" y="40.6">17</text>
<text x="74.9" y="38.1">15</text>
<text x="74.9" y="40.6">16</text>
<text x="130.1" y="40.6">2</text>
<text x="130.1" y="38.1">6</text>
<text x="54.6" y="43.2">18</text>
<text x="74.9" y="43.2">19</text>
<text x="129.5" y="45.7">11</text>
<text x="129.5" y="43.2">15</text>
<text x="187.9" y="45.7">4</text>
<text x="187.9" y="43.2">5</text>
<text x="199.3" y="45.7">6</text>
<text x="205.7" y="45.7">9</text>
<text x="54.6" y="48.2">11</text>
<text x="55.2" y="50.8">1</text>
<text x="187.9" y="48.2">3</text>
<text x="205.1" y="50.8">10</text>
<text x="217.1" y="48.2">8</text>
<text x="55.2" y="59.7">3</text>
<text x="75.5" y="59.7">2</text>
<text x="130.1" y="57.1">7</text>
<text x="150.4" y="59.7">1</text>
<text x="150.4" y="57.1">4</text>
<text x="55.2" y="62.2">4</text>
<text x="55.2" y="64.7">6</text>
<text x="75.5" y="62.2">5</text>
<text x="75.5" y="64.7">7</text>
<text x="130.1" y="64.7">3</text>
<text x="130.1" y="62.2">5</text>
<text x="149.8" y="64.7">10</text>
<text x="149.8" y="62.2">13</text>
<text x="184.7" y="60.9">13</text>
<text x="185.3" y="63.5">2</text>
<text x="196.2" y="63.5">12</text>
<text x="54.6" y="67.3">11</text>
<text x="54.6" y="69.8">13</text>
<text x="74.9" y="67.3">10</text>
<text x="74.9" y="69.8">12</text>
<text x="129.5" y="69.8">12</text>
<text x="129.5" y="67.3">14</text>
<text x="150.4" y="69.8">9</text>
<text x="185.3" y="66">1</text>
<text x="54.6" y="72.4">14</text>
<text x="55.2" y="77.4">9</text>
<text x="74.9" y="72.4">15</text>
<text x="130.1" y="77.4">2</text>
<text x="130.1" y="74.9">6</text>
<text x="55.2" y="82.5">1</text>
<text x="129.5" y="82.5">11</text>
<text x="129.5" y="80">15</text>
<text x="85.3" y="95.2">9</text>
<text x="130.1" y="92.7">7</text>
<text x="150.4" y="95.2">1</text>
<text x="150.4" y="92.7">4</text>
<text x="41.8" y="97.8">9</text>
<text x="53.3" y="97.8">8</text>
<text x="66" y="97.8">1</text>
<text x="77.4" y="100.3">3</text>
<text x="84.7" y="100.3">10</text>
<text x="96.4" y="97.8">8</text>
<text x="130.1" y="100.3">3</text>
<text x="130.1" y="97.8">5</text>
<text x="149.8" y="100.3">10</text>
<text x="149.8" y="97.8">13</text>
<text x="198" y="97.8">1</text>
<text x="198" y="100.3">2</text>
<text x="208.9" y="100.3">12</text>
<text x="41.8" y="106.7">5</text>
<text x="53.3" y="106.7">6</text>
<text x="66" y="102.8">2</text>
<text x="129.5" y="105.4">12</text>
<text x="129.5" y="102.8">14</text>
<text x="150.4" y="105.4">9</text>
<text x="177.1" y="105.4">13</text>
<text x="188.6" y="105.4">12</text>
<text x="197.4" y="102.8">13</text>
<text x="66" y="110.5">4</text>
<text x="77.4" y="113">6</text>
<text x="130.1" y="113">2</text>
<text x="130.1" y="110.5">6</text>
<text x="66" y="115.5">5</text>
<text x="129.5" y="118.1">11</text>
<text x="129.5" y="115.5">15</text>
<text x="198" y="118.1">4</text>
<text x="198" y="115.5">5</text>
<text x="209.5" y="118.1">6</text>
<text x="198" y="120.6">3</text>
<text x="55.2" y="127">3</text>
<text x="55.2" y="129.5">4</text>
<text x="75.5" y="127">2 SCR2X0</text>
<text x="75.5" y="129.5">5 SCR2X2</text>
<text x="130.1" y="129.5">7</text>
<text x="150.4" y="129.5">4</text>
<text x="191.1" y="129.5">7</text>
<text x="211.4" y="129.5">4</text>
<text x="241.9" y="129.5">7</text>
<text x="262.2" y="129.5">4</text>
<text x="54.6" y="137.1">13</text>
<text x="55.2" y="132.1">7</text>
<text x="55.2" y="134.6">8</text>
<text x="74.9" y="137.1">12SCR2X7</text>
<text x="75.5" y="132.1">6 SCR2X4</text>
<text x="75.5" y="134.6">9 SCR2X6</text>
<text x="130.1" y="137.1">3</text>
<text x="130.1" y="134.6">5</text>
<text x="149.8" y="137.1">10</text>
<text x="149.8" y="134.6">13</text>
<text x="150.4" y="132.1">1</text>
<text x="191.1" y="137.1">3</text>
<text x="191.1" y="134.6">5</text>
<text x="210.8" y="137.1">10</text>
<text x="210.8" y="134.6">13</text>
<text x="211.4" y="132.1">1</text>
<text x="241.9" y="137.1">3</text>
<text x="241.9" y="134.6">5</text>
<text x="261.6" y="137.1">10</text>
<text x="261.6" y="134.6">13</text>
<text x="262.2" y="132.1">1</text>
<text x="54.6" y="139.7">14</text>
<text x="54.6" y="142.2">17</text>
<text x="74.9" y="139.7">15SCR2X5</text>
<text x="74.9" y="142.2">16SCR2X3</text>
<text x="129.5" y="142.2">12</text>
<text x="129.5" y="139.7">14</text>
<text x="150.4" y="142.2">9</text>
<text x="190.5" y="142.2">12</text>
<text x="190.5" y="139.7">14</text>
<text x="211.4" y="142.2">9</text>
<text x="241.3" y="142.2">12</text>
<text x="241.3" y="139.7">14</text>
<text x="262.2" y="142.2">9</text>
<text x="54.6" y="149.8">11</text>
<text x="54.6" y="144.8">18</text>
<text x="74.9" y="144.8">19SCR2X1</text>
<text x="130.1" y="149.8">2</text>
<text x="130.1" y="147.3">6</text>
<text x="191.1" y="149.8">2</text>
<text x="191.1" y="147.3">6</text>
<text x="241.9" y="149.8">2</text>
<text x="241.9" y="147.3">6</text>
<text x="55.2" y="152.4">1</text>
<text x="129.5" y="154.9">11</text>
<text x="129.5" y="152.4">15</text>
<text x="190.5" y="154.9">11</text>
<text x="190.5" y="152.4">15</text>
<text x="241.3" y="154.9">11</text>
<text x="241.3" y="152.4">15</text>
<text x="55.2" y="166.3">3</text>
<text x="75.5" y="166.3">2</text>
<text x="130.1" y="166.3">7</text>
<text x="150.4" y="166.3">4</text>
<text x="55.2" y="168.9">4</text>
<text x="55.2" y="171.4">7</text>
<text x="55.2" y="174">8</text>
<text x="75.5" y="168.9">5</text>
<text x="75.5" y="171.4">6 SCR2X10</text>
<text x="75.5" y="174">9 SCR2X11</text>
<text x="130.1" y="174">3</text>
<text x="130.1" y="171.4">5</text>
<text x="149.8" y="174">10</text>
<text x="149.8" y="171.4">13</text>
<text x="150.4" y="168.9">1</text>
<text x="54.6" y="176.5">13</text>
<text x="54.6" y="179">14</text>
<text x="74.9" y="176.5">12 SCR2X12</text>
<text x="74.9" y="179">15 SCR2X13</text>
<text x="129.5" y="179">12</text>
<text x="129.5" y="176.5">14</text>
<text x="150.4" y="179">9</text>
<text x="54.6" y="181.6">17</text>
<text x="54.6" y="184.1">18</text>
<text x="74.9" y="181.6">16 SCR2X14</text>
<text x="74.9" y="184.1">19 SCR2X15</text>
<text x="130.1" y="184.1">6</text>
<text x="54.6" y="189.2">11</text>
<text x="55.2" y="191.7">1</text>
<text x="129.5" y="191.7">11</text>
<text x="129.5" y="189.2">15</text>
<text x="130.1" y="186.7">2</text>
</g>
<text font-size="1.3" fill="#000084" x="221.3" y="121.7">MAP2A[12..0]</text>
<g font-size="1.2" fill="#000084">
<text x="96.5" y="20.3">SCR1X[10..0]</text>
<text x="16.2" y="29">DB[7..0]</text>
<text x="174.3" y="79.8">MAP1A[10..0]</text>
<text x="103.9" y="109">XH[8..0]</text>
<text x="105.5" y="124.4">SCR2X[15..0]</text>
</g>
<g font-size="1.2" fill="#0f0f0f">
<text x="44.4" y="25.4">DB0</text>
<text x="44.4" y="27.9">DB2</text>
<text x="104.3" y="27.9">SCR1X2</text>
<text x="104.3" y="25.4">SCR1X0</text>
<text x="116.8" y="25.4">SCR1X0 VSS</text>
<text x="116.8" y="27.9">SCR1X1</text>
<text x="44.4" y="35.5">DB7</text>
<text x="44.4" y="33">DB6</text>
<text x="44.4" y="30.4">DB4</text>
<text x="104.3" y="35.5">SCR1X7</text>
<text x="104.3" y="33">SCR1X6</text>
<text x="104.3" y="30.4">SCR1X4</text>
<text x="116.8" y="33">SCR1X3</text>
<text x="116.8" y="30.4">SCR1X2</text>
<text x="44.4" y="40.6">DB3</text>
<text x="44.4" y="38.1">DB5</text>
<text x="104.3" y="38.1">SCR1X5</text>
<text x="104.3" y="40.6">SCR1X3</text>
<text x="121.9" y="38.1">XH0</text>
<text x="121.9" y="40.6">XH1</text>
<text x="212.1" y="40.6">VSS</text>
<text x="44.4" y="43.1">DB1</text>
<text x="104.3" y="43.1">SCR1X1</text>
<text x="121.9" y="43.1">XH2</text>
<text x="121.9" y="45.7">XH3</text>
<text x="47" y="50.8">VCC</text>
<text x="44.4" y="59.7">DB0</text>
<text x="104.3" y="59.7">SCR1X8</text>
<text x="155.2" y="59.7">MAP1A1</text>
<text x="155.2" y="57.1">MAP1A0</text>
<text x="44.4" y="62.2">DB1</text>
<text x="104.3" y="62.2">SCR1X9</text>
<text x="120.8" y="62.2">SCR1X4</text>
<text x="120.8" y="64.7">SCR1X5</text>
<text x="155.2" y="62.2">MAP1A2</text>
<text x="155.2" y="64.7">MAP1A3</text>
<text x="120.8" y="69.8">SCR1X7</text>
<text x="120.8" y="67.3">SCR1X6</text>
<text x="44.4" y="72.4">DB2</text>
<text x="103.1" y="72.4">SCR1X10</text>
<text x="121.9" y="74.9">XH4</text>
<text x="121.9" y="77.4">XH5</text>
<text x="47" y="82.5">VCC</text>
<text x="121.9" y="82.5">YH7</text>
<text x="121.9" y="80">XH6</text>
<text x="78.7" y="95.2">XH7</text>
<text x="155.2" y="92.7">MAP1A8</text>
<text x="155.2" y="95.2">MAP1A9</text>
<text x="35.6" y="97.8">XH6</text>
<text x="100.4" y="97.8">YH7</text>
<text x="120.6" y="100.3">SCR1X9</text>
<text x="120.6" y="97.8">SCR1X8</text>
<text x="154" y="97.8">MAP1A10</text>
<text x="35.6" y="106.6">XH8</text>
<text x="55.9" y="106.6">XH8</text>
<text x="120.6" y="102.8">SCR1X10</text>
<text x="121.9" y="105.4">VSS</text>
<text x="87.4" y="113">XHMSB</text>
<text x="120.6" y="110.5">XH8</text>
<text x="176.5" y="115.5">MAP2A6</text>
<text x="47" y="129.5">DB2</text>
<text x="47" y="127">DB0</text>
<text x="121.9" y="129.5">VSS</text>
<text x="216.1" y="129.5">MAP2A7</text>
<text x="265.8" y="129.5">MAP2A11</text>
<text x="47" y="134.6">DB6</text>
<text x="47" y="132">DB4</text>
<text x="47" y="137.1">DB7</text>
<text x="102.9" y="134.6">SCR2X0</text>
<text x="102.9" y="137.1">SCR2X1</text>
<text x="155.2" y="134.6">MAP2A6</text>
<text x="180.3" y="137.1">SCR2X9</text>
<text x="180.3" y="134.6">SCR2X8</text>
<text x="215" y="137.1">MAP2A10</text>
<text x="216.1" y="132">MAP2A8</text>
<text x="216.1" y="134.6">MAP2A9</text>
<text x="231.1" y="134.6">SCR2X12</text>
<text x="231.1" y="137.1">SCR2X13</text>
<text x="265.8" y="132">MAP2A12</text>
<text x="47" y="142.2">DB3</text>
<text x="47" y="139.7">DB5</text>
<text x="102.9" y="139.7">SCR2X2</text>
<text x="102.9" y="142.2">SCR2X3</text>
<text x="180.3" y="142.2">SCR2X11</text>
<text x="180.3" y="139.7">SCR2X10</text>
<text x="231.1" y="142.2">SCR2X15</text>
<text x="231.1" y="139.7">SCR2X14</text>
<text x="47" y="144.7">DB1</text>
<text x="121.9" y="147.3">XH0</text>
<text x="121.9" y="149.8">XH1</text>
<text x="184.1" y="147.3">XH8</text>
<text x="47" y="152.4">VCC</text>
<text x="121.9" y="152.4">XH2</text>
<text x="121.9" y="154.9">XH3</text>
<text x="181.6" y="154.9">XHMSB</text>
<text x="232.4" y="154.9">XHMSB</text>
<text x="47" y="166.3">DB0</text>
<text x="78.9" y="166.3">SCR2X8</text>
<text x="47" y="168.9">DB2</text>
<text x="47" y="174">DB6</text>
<text x="47" y="171.4">DB4</text>
<text x="78.9" y="168.9">SCR2X9</text>
<text x="102.9" y="174">SCR2X5</text>
<text x="102.9" y="171.4">SCR2X4</text>
<text x="160.3" y="174">MAP2A2</text>
<text x="160.3" y="171.4">MAP2A1</text>
<text x="160.3" y="168.9">MAP2A0</text>
<text x="47" y="176.5">DB7</text>
<text x="47" y="179">DB5</text>
<text x="102.9" y="179">SCR2X7</text>
<text x="102.9" y="176.5">SCR2X6</text>
<text x="47" y="181.6">DB3</text>
<text x="47" y="184.1">DB1</text>
<text x="121.9" y="184.1">XH4</text>
<text x="121.9" y="189.2">XH6</text>
<text x="121.9" y="186.7">XH5</text>
<text x="121.9" y="191.7">YH7</text>
</g>
<g font-size="1.2" fill="#840000">
<text x="221.3" y="26.4">SCR1A0</text>
<text x="221.3" y="34.1">SCR1A5</text>
<text x="221.3" y="43">SCRH_CLK</text>
<text x="35.9" y="49.3">SCR1X0CS</text>
<text x="221.3" y="49.3">SCR1S0</text>
<text x="204.8" y="64.5">SCR_CLK</text>
<text x="35.9" y="78.5">SCR1X1CS</text>
<text x="221.3" y="101.4">MAP2SCR1</text>
<text x="221.3" y="119.2">MAP2SCR0</text>
<text x="156.5" y="138.2">HS_X3</text>
<text x="35.9" y="150.9">SCR2X0CS</text>
<text x="156.5" y="167.4">HS_X4</text>
<text x="35.9" y="190.3">SCR2X1CS</text>
</g>
</svg>
